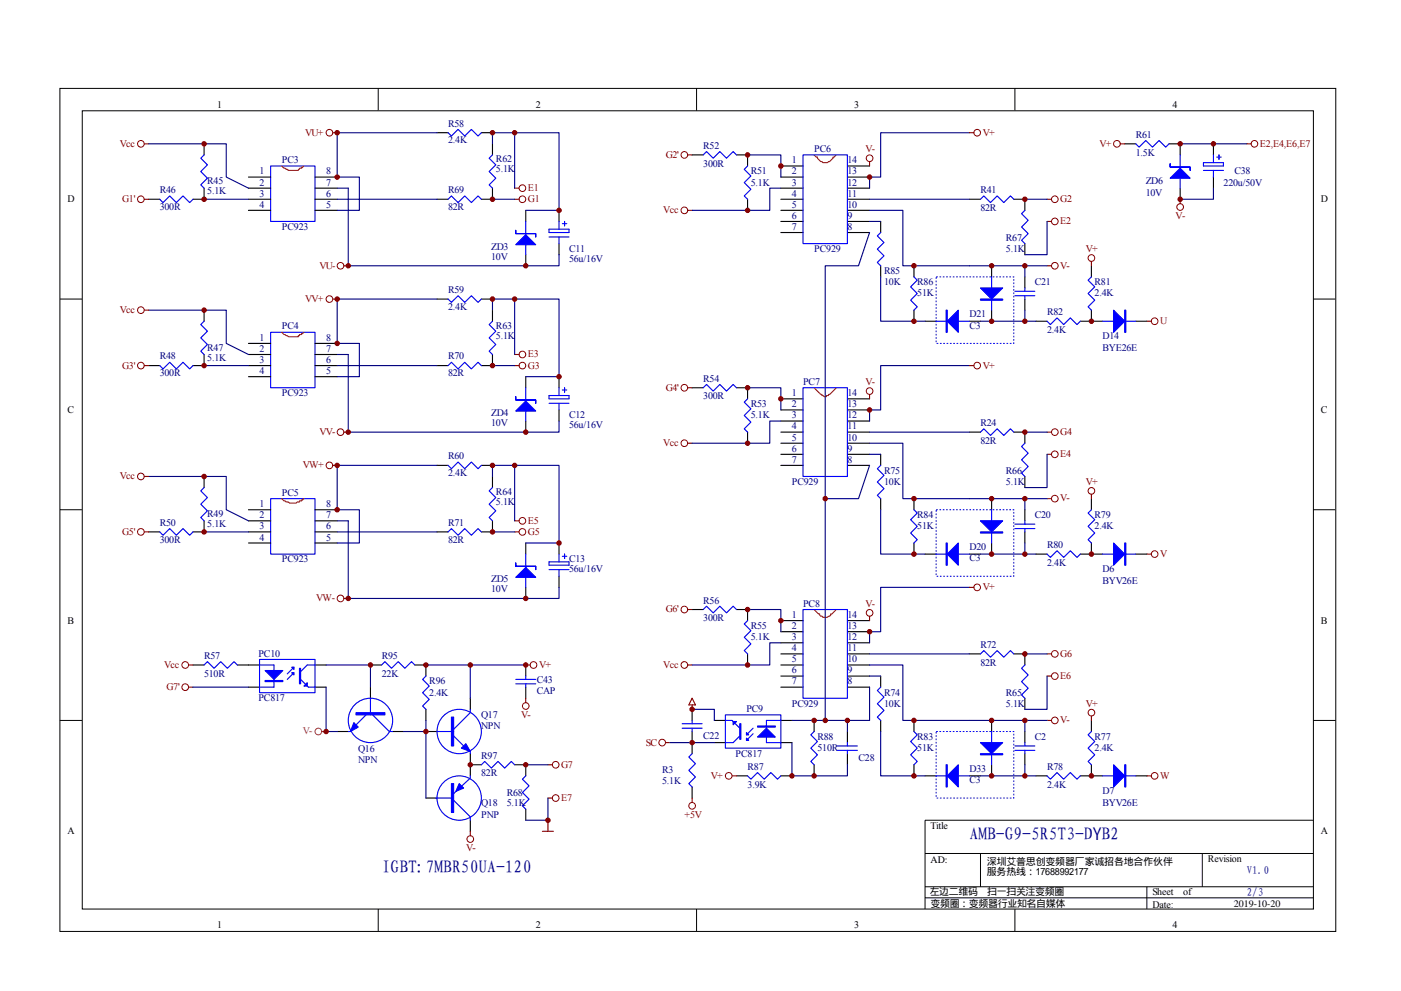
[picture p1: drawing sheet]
<svg xmlns="http://www.w3.org/2000/svg" width="297mm" height="210mm" viewBox="0 0 297 210" stroke-linecap="round" stroke-linejoin="round" font-family="sans-serif">
<g fill="none" stroke="#000" stroke-width=".21">
<path d="M12.7 18.7h270.5v178.6h-270.5zM80.2 18.7v4.7M147.7 18.7v4.7M215.2 18.7v4.7M17.4 23.5h261.1v169h-261.1zM12.7 63.3h4.7M278.4 63.3h4.7M12.7 108h4.7M278.4 108h4.7M12.7 152.6h4.7M278.4 152.6h4.7M278.4 173.7h-82.3v18.8"/>
<path d="M80.2 192.5v4.7M147.7 192.5v4.7M196.1 180.8h82.3M196.1 187.8h82.3M196.1 190.2h82.3M207.9 180.8v7M215.2 192.5v4.7M243.2 187.8v4.7M254.9 180.8v7"/>
</g>
<g fill="none" stroke="#00f" stroke-width=".23">
<path d="M43.3 32.8l-.7 .7 1.4 1.4-1.4 1.4 1.4 1.4-1.4 1.5 .7 .7M57.4 35.2h9.4v11.7h-9.4zM95 28.1l.7 .7 1.4-1.4 1.4 1.4 1.4-1.4 1.5 1.4 .7-.7M104.4 32.8l-.7 .7 1.4 1.4-1.4 1.4 1.4 1.4-1.4 1.5 .7 .7M149.1 32.8l.7-.7 1.4 1.4 1.4-1.4 1.4 1.4 1.4-1.4 .8 .7M158.5 35.2l-.7 .7 1.4 1.4-1.4 1.4 1.4 1.4-1.4 1.4 .7 .7M170.3 32.8h9.4v18.8h-9.4zM240.8 30.5l.7 .7 1.4-1.4 1.4 1.4 1.4-1.4 1.5 1.4 .7-.7M250.2 32.8v7.1M255.2 34.5h4.2v.7h-4.2zM255.2 36.1h4.2M257.3 32.8v1.7"/>
<path d="M257.3 36.1v1.4M258 33.3h.9M258.4 32.8v.9M33.9 42.2l.7 .7 1.4-1.4 1.4 1.4 1.4-1.4 1.4 1.4 .7-.7M95 42.2l.7-.7 1.4 1.4 1.4-1.4 1.4 1.4 1.5-1.4 .7 .7M111.5 46.9v7M116.4 48.5h4.2v.8h-4.2zM116.4 50.2h4.2M118.5 46.9v1.6M118.5 50.2v1.4M119.2 47.4h1M119.7 46.9v.9"/>
<path d="M186.7 49.3l-.7 .7 1.4 1.4-1.4 1.4 1.4 1.4-1.4 1.4 .7 .7M193.8 58.6l.7 .7-1.4 1.5 1.4 1.4-1.4 1.4 1.4 1.4-.7 .7M207.9 42.2l.7-.7 1.4 1.4 1.4-1.4 1.4 1.4 1.4-1.4 .7 .7M210.2 58.6v7.1M217.3 44.6l-.7 .7 1.4 1.4-1.4 1.4 1.4 1.4-1.4 1.4 .7 .7M231.4 58.6l-.7 .7 1.4 1.5-1.4 1.4 1.4 1.4-1.4 1.4 .7 .7M33.9 77.4l.7 .7 1.4-1.4 1.4 1.4 1.4-1.4 1.4 1.4 .7-.7M43.3 68l-.7 .7 1.4 1.5-1.4 1.4 1.4 1.4-1.4 1.4 .7 .7M57.4 70.4h9.4v11.7h-9.4zM95 77.4l.7-.7 1.4 1.4 1.4-1.4 1.4 1.4 1.5-1.4 .7 .7M95 63.3l.7 .7 1.4-1.4 1.4 1.4 1.4-1.4 1.5 1.4 .7-.7M104.4 68l-.7 .7 1.4 1.5-1.4 1.4 1.4 1.4-1.4 1.4 .7 .7"/>
<path d="M198.5 68h7M215.2 62.6h4.2M215.2 61.7h4.2M217.3 61v.7M217.3 62.6v.7M222 68l.7 .7 1.4-1.4 1.4 1.4 1.4-1.4 1.4 1.4 .7-.7M233.8 68h7M95 98.6l.7 .7 1.4-1.4 1.4 1.4 1.4-1.4 1.5 1.4 .7-.7M111.5 82.1v7.1M116.4 83.8h4.2v.7h-4.2zM116.4 85.4h4.2M118.5 82.1v1.7"/>
<path d="M118.5 85.4v1.4M119.2 82.6h1M119.7 82.1v1M149.1 82.1l.7-.7 1.4 1.4 1.4-1.4 1.4 1.4 1.4-1.4 .8 .7M158.5 84.5l-.7 .7 1.4 1.4-1.4 1.4 1.4 1.4-1.4 1.4 .7 .7M170.3 82.1h9.4v18.8h-9.4zM186.7 98.6l-.7 .7 1.4 1.4-1.4 1.4 1.4 1.4-1.4 1.4 .7 .7M207.9 91.5l.7-.7 1.4 1.4 1.4-1.4 1.4 1.4 1.4-1.4 .7 .7M217.3 93.9l-.7 .7 1.4 1.4-1.4 1.4 1.4 1.4-1.4 1.4 .7 .7M33.9 112.7l.7 .7 1.4-1.4 1.4 1.4 1.4-1.4 1.4 1.4 .7-.7M43.3 103.3l-.7 .7 1.4 1.4-1.4 1.4 1.4 1.4-1.4 1.4 .7 .7M57.4 105.6h9.4v11.8h-9.4z"/>
<path d="M95 112.7l.7-.7 1.4 1.4 1.4-1.4 1.4 1.4 1.5-1.4 .7 .7M104.4 103.3l-.7 .7 1.4 1.4-1.4 1.4 1.4 1.4-1.4 1.4 .7 .7M111.5 117.4v7M116.4 119h4.2v.7h-4.2zM118.5 117.4v1.6M119.2 117.8h1M119.7 117.4v.9M193.8 108l.7 .7-1.4 1.4 1.4 1.4-1.4 1.4 1.4 1.4-.7 .7M198.5 117.4h7M210.2 108v7M215.2 112h4.2M215.2 111h4.2"/>
<path d="M217.3 110.3v.7M217.3 112v.7M222 117.4l.7 .7 1.4-1.4 1.4 1.4 1.4-1.4 1.4 1.4 .7-.7M231.4 108l-.7 .7 1.4 1.4-1.4 1.4 1.4 1.4-1.4 1.4 .7 .7M233.8 117.4h7M55 139.7h11.8v7h-11.8zM116.4 120.7h4.2M118.5 120.7v1.4M149.1 129.1l.7-.7 1.4 1.4 1.4-1.4 1.4 1.4 1.4-1.4 .8 .7M158.5 131.5l-.7 .7 1.4 1.4-1.4 1.4 1.4 1.4-1.4 1.4 .7 .7M170.3 129.1h9.4v18.8h-9.4zM207.9 138.5l.7-.7 1.4 1.4 1.4-1.4 1.4 1.4 1.4-1.4 .7 .7"/>
<path d="M43.3 140.9l.7-.8 1.4 1.5 1.4-1.5 1.4 1.5 1.4-1.5 .7 .8M55 140.9h3.1v4.6h-3.1M62.3 142.5l-1.4 1.4M62.3 141.3l-1.4 1.4M63.7 143.9l1.7 1.6h1.4M66.8 140.9h-1.7l-1.4 1.4M73.8 154.9h.5M77.6 151.4l-2.1 2.1M78.5 147.9v3.5M79 151.4l3.5 3.5h.7M80.9 140.9l.7-.8 1.4 1.5 1.4-1.5 1.4 1.5 1.4-1.5 .8 .8M90.3 143.2l-.7 .7 1.4 1.4-1.4 1.4 1.4 1.4-1.4 1.4 .7 .7"/>
<path d="M92.7 154.9h3.5M96.2 155.9l2.1 2.1M99.7 150.2v.7l-3.5 3.6M99.7 159.2v.4M109.4 143.9h4.2M109.4 144.8h4.2M111.5 143.2v.7M111.5 144.8v.7M144.6 154.2h4.3M144.6 153.3h4.3M146.7 159.6l-.7 .7 1.4 1.5-1.4 1.4 1.4 1.4-1.4 1.4 .7 .7M146.7 152.6v.7"/>
<path d="M146.7 154.2v.7M153.8 152.6h1.4l1.7 1.6M153.8 151.4h11.8v7.1h-11.8zM156.9 155.9l-1.5 1.4h-1.6M159.7 154.2l-1.4 1.4M159.7 155.4l-1.4 1.4M165.6 152.6h-3.1v4.7h3.1M172.6 154.9l-.7 .7 1.4 1.5-1.4 1.4 1.4 1.4-1.4 1.4 .7 .7M177.6 158.9h4.2M177.6 158h4.2M179.7 157.3v.7M179.7 158.9v.7"/>
<path d="M186.7 145.5l-.7 .8 1.4 1.4-1.4 1.4 1.4 1.4-1.4 1.4 .7 .7M193.8 154.9l.7 .7-1.4 1.5 1.4 1.4-1.4 1.4 1.4 1.4-.7 .7M210.2 154.9v7.1M215.2 158.9h4.2M215.2 158h4.2M217.3 140.9l-.7 .7 1.4 1.4-1.4 1.4 1.4 1.4-1.4 1.4 .7 .7M217.3 157.3v.7M217.3 158.9v.7M231.4 154.9l-.7 .7 1.4 1.5-1.4 1.4 1.4 1.4-1.4 1.4 .7 .7M92.4 169h3.3M96.2 169.5l3.5 3.5v.7M99.7 164.3v.5l-3.5 3.3"/>
<path d="M102.1 162l.7-.7 1.4 1.4 1.4-1.4 1.4 1.4 1.4-1.4 .7 .7M111.5 164.3l-.7 .7 1.4 1.5-1.4 1.4 1.4 1.4-1.4 1.4 .7 .7M158.5 164.3l.7 .7 1.4-1.4 1.4 1.4 1.4-1.4 1.5 1.4 .7-.7M198.5 164.3h7M222 164.3l.7 .7 1.4-1.4 1.4 1.4 1.4-1.4 1.4 1.4 .7-.7M233.8 164.3h7"/>
<circle cx="78.5" cy="152.6" r="4.7"/>
<circle cx="97.4" cy="154.9" r="4.7"/>
<circle cx="97.4" cy="169" r="4.7"/>
</g>
<g fill="none" stroke="#000" stroke-width=".23">
<path d="M43.3 39.9v2.3h-2.4M43.3 30.5v2.3M52.7 37.5h4.7M52.7 39.9h4.7M66.8 37.5h4.7M66.8 39.9h4.7M92.7 28.1h2.3M102.1 28.1h2.3M104.4 39.9v2.3h-2.3M104.4 30.5v2.3M146.7 32.8h2.4M156.2 32.8h2.3v2.4"/>
<path d="M165.6 37.5h4.7M165.6 39.9h4.7M165.6 35.2h4.7M179.7 37.5h4.7M179.7 39.9h4.7M179.7 35.2h4.7M238.5 30.5h2.3M247.9 30.5h2.3v2.3M250.2 39.9v2.3M257.3 30.5v2.3M257.3 37.5v2.4M31.5 42.2h2.4"/>
<path d="M52.7 42.2h4.7M52.7 44.6h4.7M66.8 42.2h4.7M66.8 44.6h4.7M92.7 42.2h2.3M111.5 44.6v2.3M111.5 53.9v2.4M118.5 44.6v2.3M118.5 51.6v2.3M158.5 42.2v2.4M165.6 42.2h4.7M165.6 44.6h4.7"/>
<path d="M165.6 46.9h4.7M165.6 49.3h4.7M179.7 42.2h4.7M179.7 44.6h4.7M179.7 46.9h4.7M179.7 49.3h4.7M186.7 46.9v2.4M186.7 56.3v2.3M193.8 56.3v2.3M205.5 42.2h2.4M210.2 56.3v2.3M214.9 42.2h2.4v2.4"/>
<path d="M217.3 51.6v2.3M217.3 58.6v2.4M231.4 56.3v2.3M31.5 77.4h2.4M43.3 65.7v2.3M43.3 75.1v2.3h-2.4M52.7 72.7h4.7M52.7 75.1h4.7M52.7 77.4h4.7M52.7 79.8h4.7M66.8 72.7h4.7M66.8 75.1h4.7"/>
<path d="M66.8 77.4h4.7M66.8 79.8h4.7M92.7 77.4h2.3M92.7 63.3h2.3M102.1 63.3h2.3M104.4 65.7v2.3M104.4 75.1v2.3h-2.3M111.5 79.8v2.3M118.5 79.8v2.3M193.8 65.7v2.3M196.1 68h2.4M205.5 68h2.4"/>
<path d="M210.2 65.7v2.3M217.3 63.3v2.4M219.6 68h2.4M229 68h4.8M231.4 65.7v2.3M240.8 68h2.4M92.7 98.6h2.3M102.1 98.6h2.3M111.5 89.2v2.3M118.5 86.8v2.4M146.7 82.1h2.4M156.2 82.1h2.3v2.4"/>
<path d="M158.5 91.5v2.4M165.6 84.5h4.7M165.6 86.8h4.7M165.6 89.2h4.7M165.6 91.5h4.7M165.6 93.9h4.7M165.6 96.2h4.7M165.6 98.6h4.7M179.7 84.5h4.7M179.7 86.8h4.7M179.7 89.2h4.7M179.7 91.5h4.7"/>
<path d="M179.7 93.9h4.7M179.7 96.2h4.7M179.7 98.6h4.7M186.7 96.2v2.4M205.5 91.5h2.4M214.9 91.5h2.4v2.4M31.5 112.7h2.4M43.3 100.9v2.4M43.3 110.3v2.4h-2.4M52.7 108h4.7M52.7 110.3h4.7M52.7 112.7h4.7"/>
<path d="M52.7 115h4.7M66.8 108h4.7M66.8 110.3h4.7M66.8 112.7h4.7M66.8 115h4.7M92.7 112.7h2.3M104.4 100.9v2.4M104.4 110.3v2.4h-2.3M111.5 115v2.4M118.5 115v2.4M186.7 105.6v2.4M193.8 105.6v2.4"/>
<path d="M193.8 115v2.4M196.1 117.4h2.4M205.5 117.4h2.4M210.2 105.6v2.4M210.2 115v2.4M217.3 100.9v2.4M217.3 108v2.3M217.3 112.7v2.3M219.6 117.4h2.4M229 117.4h4.8M231.4 105.6v2.4M231.4 115v2.4"/>
<path d="M240.8 117.4h2.4M111.5 124.4v2.4M118.5 122.1v2.3M146.7 129.1h2.4M156.2 129.1h2.3v2.4M158.5 138.5v2.4M165.6 131.5h4.7M165.6 133.8h4.7M165.6 136.2h4.7M165.6 138.5h4.7M179.7 131.5h4.7M179.7 133.8h4.7"/>
<path d="M179.7 136.2h4.7M179.7 138.5h4.7M205.5 138.5h2.4M214.9 138.5h2.4v2.4M40.9 140.9h2.4M50.3 140.9h4.7M52.7 145.5h2.3M66.8 140.9h2.3M66.8 145.5h2.3M71.5 154.9h2.3M78.5 140.9h2.4M78.5 145.5v2.4"/>
<path d="M83.2 154.9h2.4M88 140.9h2.3v2.3M90.3 154.9h2.4M90.3 150.2v2.4M99.7 147.9v2.3M99.7 159.6v4.7M111.5 140.9v2.3M111.5 145.5v2.4M146.7 150.2v2.4M146.7 154.9v4.7M151.4 157.3h2.4M151.4 152.6h2.4"/>
<path d="M165.6 140.9h4.7M165.6 143.2h4.7M165.6 145.5h4.7M165.6 157.3h2.3M165.6 152.6h2.3M172.6 152.6v2.3M179.7 140.9h4.7M179.7 143.2h4.7M179.7 145.5h4.7M179.7 154.9v2.4M179.7 159.6v2.4M186.7 143.2v2.3"/>
<path d="M186.7 152.6v2.3M193.8 152.6v2.3M210.2 152.6v2.3M217.3 147.9v2.3M217.3 154.9v2.4M217.3 159.6v2.4M231.4 152.6v2.3M90.3 169h2.4M99.7 173.7v2.4M99.7 162h2.4M109.1 162h2.4v2.3M111.5 171.4v2.3"/>
<path d="M146.7 166.7v2.3M156.2 164.3h2.3M165.6 164.3h2.3M172.6 162v2.3M193.8 162v2.3M196.1 164.3h2.4M205.5 164.3h2.4M210.2 162v2.3M219.6 164.3h2.4M229 164.3h4.8M231.4 162v2.3M240.8 164.3h2.4"/>
</g>
<path d="M59.7 35.2a2.67 2.67 0 0 0 2.1 .9h1.5l.2-.5h.5v-.2l.4-.2M172.6 32.8l.5 .5h.2a1.74 1.74 0 0 0 1.7 1.2 1.74 1.74 0 0 0 1.6-1.2h.2l.5-.5M59.7 70.4a2.71 2.71 0 0 0 2.1 .9h1.5l.2-.4h.5v-.3l.4-.2M172.6 82.1l1.4 1.4h.3v.3h.2l.2 .2h.5v-.2h.5v-.3h.2l1.4-1.4M59.7 105.6l.5 .5 .5 .2h.4l.3 .3h1.4l.2-.3h.5v-.2h.5v-.2l.4-.3M172.6 129.1l1 .9h.2a1.17 1.17 0 0 0 1.9 .5h.2l.2-.5h.3l.9-.9" fill="none" stroke="#f00" stroke-width=".23"/>
<g fill="#00f" stroke="#00f" stroke-width=".23">
<path d="M109.4 51.8l2.1-2.1 2.1 2.1z"/>
<path d="M236.1 65.7l2.4 2.3-2.4 2.4z"/>
<path d="M200.8 68l2.4-2.3v4.7z"/>
<path d="M207.9 61h4.7l-2.4 2.3z"/>
<path d="M236.1 115l2.4 2.4-2.4 2.3z"/>
<path d="M200.8 117.4l2.4-2.4v4.7z"/>
<path d="M207.9 110.3h4.7l-2.4 2.4z"/>
<path d="M236.1 162l2.4 2.3-2.4 2.4z"/>
<path d="M200.8 164.3l2.4-2.3v4.7z"/>
<path d="M207.9 157.3h4.7l-2.4 2.3z"/>
<path d="M162.5 154.2l1.9 1.9h-3.8z"/>
<path d="M158.3 156.4l.4 .4h-.4z"/>
<path d="M158.3 155.2l.4 .4h-.4z"/>
<path d="M155.4 152.8h.8l-.8 .7z"/>
<path d="M109.4 122.3l2.1-2.1 2.1 2.1z"/>
<path d="M111.5 85l2.1 2.1h-4.2z"/>
<path d="M248.1 37.7l2.1-2.1 2.1 2.1z"/>
<path d="M56.2 142h3.8l-1.9 1.9z"/>
<path d="M61.8 141.3h.5v.5z"/>
<path d="M61.8 142.5h.5v.5z"/>
<path d="M65.1 144.6v.7h-.7z"/>
<path d="M75 153.1l1 .9-1.7 .9z"/>
<path d="M97.8 158.5l1-1 .9 1.7z"/>
<path d="M97.4 166l.9 .9-1.6 .7z"/>
<path d="M109.4 48.8v.7h4.2v.7v-.7h-4.2z" fill-rule="evenodd"/>
<path d="M238.5 65.7h.2v4.7h-.2z" fill-rule="evenodd"/>
<path d="M200.6 65.7h.2v4.7h-.2z" fill-rule="evenodd"/>
<path d="M207.9 63.3h4.7v.3h-4.7z" fill-rule="evenodd"/>
<path d="M238.5 115h.2v4.7h-.2z" fill-rule="evenodd"/>
<path d="M200.6 115h.2v4.7h-.2z" fill-rule="evenodd"/>
<path d="M207.9 112.7h4.7v.2h-4.7z" fill-rule="evenodd"/>
<path d="M238.5 162h.2v4.7h-.2z" fill-rule="evenodd"/>
<path d="M200.6 162h.2v4.7h-.2z" fill-rule="evenodd"/>
<path d="M207.9 159.6h4.7v.3h-4.7z" fill-rule="evenodd"/>
<path d="M160.6 153.8h3.8v.2h-3.8z" fill-rule="evenodd"/>
<path d="M156.9 153.3h.2v3.3h-.2z" fill-rule="evenodd"/>
<path d="M109.4 119.2v.7h4.2v.8v-.8h-4.2z" fill-rule="evenodd"/>
<path d="M109.4 84v.7h4.2v.7v-.7h-4.2z" fill-rule="evenodd"/>
<path d="M248.1 34.7v.7h4.2v.7v-.7h-4.2z" fill-rule="evenodd"/>
<path d="M56.2 144.1h3.8v.3h-3.8z" fill-rule="evenodd"/>
<path d="M63.5 141.6h.2v3.2h-.2z" fill-rule="evenodd"/>
<path d="M75.5 150.9h6.1v.5h-6.1z" fill-rule="evenodd"/>
<path d="M95.7 151.9h.5v6.1h-.5z" fill-rule="evenodd"/>
<path d="M95.7 166h.5v6.1h-.5z" fill-rule="evenodd"/>
</g>
<g fill="none" stroke="#800000" stroke-width=".21">
<circle cx="29.9" cy="30.5" r=".7"/>
<circle cx="69.8" cy="28.1" r=".7"/>
<circle cx="110.8" cy="39.9" r=".71"/>
<circle cx="145.1" cy="32.8" r=".71"/>
<circle cx="184.4" cy="33.5" r=".71"/>
<circle cx="207.2" cy="28.1" r=".7"/>
<circle cx="236.8" cy="30.5" r=".71"/>
<circle cx="266" cy="30.5" r=".7"/>
<circle cx="29.9" cy="42.2" r=".7"/>
<circle cx="72.2" cy="56.3" r=".71"/>
<circle cx="110.8" cy="42.2" r=".71"/>
<circle cx="145.1" cy="44.6" r=".7"/>
<circle cx="223.6" cy="46.9" r=".7"/>
<circle cx="223.6" cy="56.3" r=".7"/>
<circle cx="223.6" cy="42.2" r=".7"/>
<circle cx="231.4" cy="54.7" r=".71"/>
<circle cx="250.2" cy="43.9" r=".71"/>
<circle cx="29.9" cy="65.7" r=".71"/>
<circle cx="29.9" cy="77.4" r=".7"/>
<circle cx="69.8" cy="63.3" r=".7"/>
<circle cx="110.8" cy="75.1" r=".71"/>
<circle cx="110.8" cy="77.4" r=".71"/>
<circle cx="207.2" cy="77.4" r=".7"/>
<circle cx="244.8" cy="68" r=".71"/>
<circle cx="69.8" cy="98.6" r=".71"/>
<circle cx="72.2" cy="91.5" r=".71"/>
<circle cx="145.1" cy="82.1" r=".71"/>
<circle cx="145.1" cy="93.9" r=".7"/>
<circle cx="184.4" cy="82.8" r=".71"/>
<circle cx="223.6" cy="96.2" r=".71"/>
<circle cx="223.6" cy="91.5" r=".7"/>
<circle cx="29.9" cy="112.7" r=".71"/>
<circle cx="29.9" cy="100.9" r=".7"/>
<circle cx="110.8" cy="110.3" r=".71"/>
<circle cx="110.8" cy="112.7" r=".71"/>
<circle cx="223.6" cy="105.6" r=".7"/>
<circle cx="231.4" cy="104" r=".71"/>
<circle cx="244.8" cy="117.4" r=".71"/>
<circle cx="72.2" cy="126.8" r=".71"/>
<circle cx="145.1" cy="129.1" r=".71"/>
<circle cx="184.4" cy="129.8" r=".71"/>
<circle cx="207.2" cy="124.4" r=".7"/>
<circle cx="223.6" cy="138.5" r=".7"/>
<circle cx="39.3" cy="145.5" r=".71"/>
<circle cx="39.3" cy="140.8" r=".71"/>
<circle cx="111.5" cy="149.5" r=".7"/>
<circle cx="113.1" cy="140.8" r=".71"/>
<circle cx="140.4" cy="157.3" r=".71"/>
<circle cx="145.1" cy="140.8" r=".71"/>
<circle cx="223.6" cy="143.2" r=".71"/>
<circle cx="223.6" cy="152.6" r=".7"/>
<circle cx="231.4" cy="150.9" r=".71"/>
<circle cx="99.7" cy="177.7" r=".7"/>
<circle cx="117.8" cy="162" r=".71"/>
<circle cx="117.8" cy="169" r=".71"/>
<circle cx="146.7" cy="170.7" r=".71"/>
<circle cx="154.5" cy="164.3" r=".71"/>
<circle cx="244.8" cy="164.3" r=".71"/>
</g>
<g fill="none" stroke="#800000" stroke-width=".23">
<path d="M30.6 30.5h.9M70.5 28.1h1M109.1 39.9h1M145.8 32.8h.9M184.4 34.2v1M205.5 28.1h1M237.5 30.5h1M264.3 30.5h1M30.6 42.2h.9M72.9 56.3h.9M109.1 42.2h1M145.8 44.6h.9"/>
<path d="M222 42.2h.9M222 46.9h.9M222 56.3h.9M231.4 55.4v.9M250.2 42.2v.9M30.6 77.4h.9M30.6 65.7h.9M70.5 63.3h1M109.1 77.4h1M109.1 75.1h1M205.5 77.4h1M243.2 68h.9"/>
<path d="M70.5 98.6h1M72.9 91.5h.9M145.8 93.9h.9M145.8 82.1h.9M184.4 83.5v1M222 91.5h.9M222 96.2h.9M30.6 112.7h.9M30.6 100.9h.9M109.1 112.7h1M109.1 110.3h1M222 105.6h.9"/>
<path d="M231.4 104.7v.9M243.2 117.4h.9M72.9 126.8h.9M145.8 129.1h.9M184.4 130.5v1M205.5 124.4h1M222 138.5h.9M40 140.9h.9M40 145.5h.9M111.5 140.9h.9M111.5 147.9v.9M141.1 157.3h.9"/>
<path d="M145.8 140.9h.9M146.7 149.3v.9M146.7 147.9l.7 1.4h-1.4zM222 143.2h.9M222 152.6h.9M231.4 151.7v.9M99.7 176.1v.9M115 176.1h2.3M116.2 162h.9M116.2 169h.9M116.2 173.7v2.4M146.7 169v1"/>
<path d="M155.2 164.3h1M243.2 164.3h.9"/>
</g>
<g fill="none" stroke="#000080" stroke-width=".23">
<path d="M31.5 30.5h16.5v7l4.7 2.4M71.5 39.9h2.3v16.4h44.7v-2.4M92.7 28.1h-21.2v9.4h4.7v7.1h-4.7M104.4 30.5v-2.4h14.1v16.5h-7M109.1 28.1v11.8M158.5 32.8h7.1v4.7M165.6 39.9h-2.4v4.7h-16.5M205.5 28.1h-18.8v9.4h-2.3v2.4M250.2 30.5h14.1M257.3 39.9v2.3h-7.1M43.3 42.2h9.4M71.5 42.2h21.2"/>
<path d="M104.4 42.2h4.7M184.4 49.3l-2.4 7h-7v96.3M184.4 44.6h7v11.7h30.6M184.4 42.2h21.1M184.4 46.9h2.3M186.7 58.6v9.4h9.4M217.3 42.2h4.7M217.3 56.3v2.3M222 46.9v7h-4.7M31.5 65.7h16.5v7l4.7 2.4M43.3 77.4h9.4M71.5 75.1h2.3v16.4h44.7v-2.3"/>
<path d="M71.5 77.4h21.2M92.7 63.3h-21.2v9.4h4.7v7.1h-4.7M104.4 65.7v-2.4h14.1v16.5h-7M104.4 77.4h4.7M109.1 63.3v11.8M205.5 77.4h-18.8v9.4h-2.3v2.4M207.9 68h11.7M217.3 65.7v2.3M92.7 98.6h-21.2v9.4h4.7v7h-4.7M109.1 98.6v11.7M158.5 82.1h7.1v4.7M165.6 89.2h-2.4v4.7h-16.5"/>
<path d="M184.4 98.6l-2.4 7h-7M184.4 93.9h7v11.7h30.6M184.4 91.5h21.1M184.4 96.2h2.3M217.3 91.5h4.7M222 96.2v7.1h-4.7M31.5 100.9h16.5v7.1l4.7 2.3M43.3 112.7h9.4M71.5 110.3h2.3v16.5h44.7v-2.4M71.5 112.7h21.2M104.4 100.9v-2.3h14.1v16.4h-7M104.4 112.7h4.7"/>
<path d="M186.7 108v9.4h9.4M207.9 117.4h11.7M217.3 105.6v2.4M217.3 115v2.4M158.5 129.1h7.1v4.7M165.6 136.2h-2.4v4.7h-16.5M184.4 138.5h21.1M205.5 124.4h-18.8v9.4h-2.3v2.4M217.3 138.5h4.7M40.9 145.5h11.8M69.1 140.9h9.4v4.6M69.1 145.5v9.4h2.4"/>
<path d="M85.6 154.9h4.7M90.3 140.9h9.4v7M90.3 152.6v16.4M99.7 140.9h11.8M142 157.3h9.4M146.7 150.2h4.7v2.4M167.9 157.3v7h11.8v-2.3M179.7 152.6v2.3M184.4 145.5v7.1h-16.5M184.4 140.9h7v11.7h30.6M184.4 143.2h2.3M186.7 154.9v9.4h9.4"/>
<path d="M217.3 152.6v2.3M222 143.2v7h-4.7M111.5 162h4.7M116.2 169v4.7h-4.7M207.9 164.3h11.7M217.3 162v2.3"/>
</g>
<path d="M198.5 58.6h16.4v14.1h-16.4zM198.5 108h16.4v14.1h-16.4zM198.5 154.9h16.4v14.1h-16.4z" fill="none" stroke="#00f" stroke-width=".21" stroke-dasharray=".4 .4 .4 .4 .4 .4 .4 .4" stroke-linecap="butt"/>
<g fill="#800000" stroke="#800000" stroke-width=".21">
<circle cx="43.3" cy="42.2" r=".47"/>
<circle cx="43.3" cy="30.5" r=".47"/>
<circle cx="104.4" cy="42.2" r=".47"/>
<circle cx="104.4" cy="28.1" r=".47"/>
<circle cx="118.5" cy="44.6" r=".47"/>
<circle cx="71.5" cy="28.1" r=".47"/>
<circle cx="109.1" cy="28.1" r=".47"/>
<circle cx="118.5" cy="79.8" r=".47"/>
<circle cx="43.3" cy="112.7" r=".47"/>
<circle cx="43.3" cy="100.9" r=".47"/>
<circle cx="104.4" cy="112.7" r=".47"/>
<circle cx="104.4" cy="98.6" r=".47"/>
<circle cx="118.5" cy="115" r=".47"/>
<circle cx="71.5" cy="98.6" r=".47"/>
<circle cx="109.1" cy="98.6" r=".47"/>
<circle cx="43.3" cy="77.4" r=".47"/>
<circle cx="43.3" cy="65.7" r=".47"/>
<circle cx="104.4" cy="77.4" r=".47"/>
<circle cx="104.4" cy="63.3" r=".47"/>
<circle cx="71.5" cy="63.3" r=".47"/>
<circle cx="109.1" cy="63.3" r=".47"/>
<circle cx="165.6" cy="35.2" r=".47"/>
<circle cx="184.4" cy="37.5" r=".47"/>
<circle cx="158.5" cy="32.8" r=".47"/>
<circle cx="158.5" cy="44.6" r=".47"/>
<circle cx="217.3" cy="42.2" r=".47"/>
<circle cx="193.8" cy="56.3" r=".47"/>
<circle cx="193.8" cy="68" r=".47"/>
<circle cx="210.2" cy="68" r=".47"/>
<circle cx="231.4" cy="68" r=".47"/>
<circle cx="210.2" cy="56.3" r=".47"/>
<circle cx="217.3" cy="68" r=".47"/>
<circle cx="165.6" cy="84.5" r=".47"/>
<circle cx="184.4" cy="86.8" r=".47"/>
<circle cx="158.5" cy="82.1" r=".47"/>
<circle cx="158.5" cy="93.9" r=".47"/>
<circle cx="217.3" cy="91.5" r=".47"/>
<circle cx="193.8" cy="105.6" r=".47"/>
<circle cx="193.8" cy="117.4" r=".47"/>
<circle cx="210.2" cy="117.4" r=".47"/>
<circle cx="231.4" cy="117.4" r=".47"/>
<circle cx="210.2" cy="105.6" r=".47"/>
<circle cx="217.3" cy="117.4" r=".47"/>
<circle cx="165.6" cy="131.5" r=".47"/>
<circle cx="184.4" cy="133.8" r=".47"/>
<circle cx="158.5" cy="129.1" r=".47"/>
<circle cx="158.5" cy="140.8" r=".47"/>
<circle cx="217.3" cy="138.5" r=".47"/>
<circle cx="172.6" cy="152.6" r=".47"/>
<circle cx="172.6" cy="164.3" r=".47"/>
<circle cx="193.8" cy="152.6" r=".47"/>
<circle cx="193.8" cy="164.3" r=".47"/>
<circle cx="210.2" cy="164.3" r=".47"/>
<circle cx="231.4" cy="164.3" r=".47"/>
<circle cx="210.2" cy="152.6" r=".47"/>
<circle cx="217.3" cy="164.3" r=".47"/>
<circle cx="146.7" cy="157.3" r=".47"/>
<circle cx="167.9" cy="164.3" r=".47"/>
<circle cx="179.7" cy="152.6" r=".47"/>
<circle cx="146.7" cy="150.2" r=".47"/>
<circle cx="175" cy="152.6" r=".47"/>
<circle cx="175" cy="105.6" r=".47"/>
<circle cx="217.3" cy="56.3" r=".47"/>
<circle cx="217.3" cy="152.6" r=".47"/>
<circle cx="217.3" cy="105.6" r=".47"/>
<circle cx="250.2" cy="30.5" r=".47"/>
<circle cx="250.2" cy="42.2" r=".47"/>
<circle cx="257.3" cy="30.5" r=".47"/>
<circle cx="73.8" cy="56.3" r=".47"/>
<circle cx="111.5" cy="56.3" r=".47"/>
<circle cx="71.5" cy="37.5" r=".47"/>
<circle cx="71.5" cy="72.7" r=".47"/>
<circle cx="111.5" cy="126.8" r=".47"/>
<circle cx="71.5" cy="108" r=".47"/>
<circle cx="73.8" cy="91.5" r=".47"/>
<circle cx="111.5" cy="91.5" r=".47"/>
<circle cx="73.8" cy="126.8" r=".47"/>
<circle cx="90.3" cy="154.9" r=".47"/>
<circle cx="99.7" cy="162" r=".47"/>
<circle cx="78.5" cy="140.8" r=".47"/>
<circle cx="90.3" cy="140.8" r=".47"/>
<circle cx="111.5" cy="162" r=".47"/>
<circle cx="111.5" cy="140.8" r=".47"/>
<circle cx="99.7" cy="140.8" r=".47"/>
<circle cx="116.2" cy="173.7" r=".47"/>
<circle cx="69.1" cy="154.9" r=".47"/>
</g>
<circle cx="67.5" cy="154.9" r=".71" fill="none" stroke="#a1006a" stroke-width=".21"/>
<path d="M68.2 154.9h.9" fill="none" stroke="#a1006a" stroke-width=".23"/>
<g font-size="3.8" fill="#000080">
<text x="205.6" y="177.9">AMB-G9-5R5T3-DYB2</text>
<text x="80.9" y="184.9">IGBT:7MBR50UA-120</text>
</g>
<g font-size="2.3" fill="#000080">
<text x="264.3" y="185.2">V1.0</text>
<text x="264.3" y="189.8">2/3</text>
</g>
<g font-size="2.1">
<text x="46.1" y="22.9">1</text>
<text x="113.6" y="22.9">2</text>
<text x="181.1" y="22.9">3</text>
<text x="248.6" y="22.9">4</text>
<text x="14.3" y="42.8">D</text>
<text x="280.1" y="42.8">D</text>
<text x="14.3" y="87.5">C</text>
<text x="280.1" y="87.5">C</text>
<text x="14.3" y="132.1">B</text>
<text x="280.1" y="132.1">B</text>
<text x="14.3" y="176.7">A</text>
<text x="197.3" y="175.5">Title</text>
<text x="280.1" y="176.7">A</text>
<text x="197.3" y="182.8">AD:</text>
<text x="209.2" y="183.2">深圳艾普思创变频器厂家诚招各地合作伙伴</text>
<text x="209.2" y="185.3">服务热线：17688992177</text>
<text x="256.1" y="182.6">Revision</text>
<text x="197.1" y="189.5">左边二维码</text>
<text x="209.3" y="189.5">扫一扫关注变频圈</text>
<text x="244.3" y="189.6">Sheet</text>
<text x="250.9" y="189.6">of</text>
<text x="46.1" y="196.6">1</text>
<text x="113.6" y="196.6">2</text>
<text x="181.1" y="196.6">3</text>
<text x="197.3" y="192.1">变频圈：变频器行业知名自媒体</text>
<text x="244.4" y="192.2">Date:</text>
<text x="248.6" y="196.6">4</text>
<text x="261.6" y="192.1">2019-10-20</text>
</g>
<g font-size="2.1" fill="#800000">
<text x="64.7" y="28.7">VU+</text>
<text x="208.4" y="28.7">V+</text>
<text x="25.4" y="31.1">Vcc</text>
<text x="141.1" y="33.5">G2'</text>
<text x="183.5" y="32.3">V-</text>
<text x="233.1" y="31.1">V+</text>
<text x="267.1" y="31.1">E2,E4,E6,E7</text>
<text x="111.9" y="40.5">E1</text>
<text x="25.9" y="42.8">G1'</text>
<text x="111.9" y="42.8">G1</text>
<text x="140.6" y="45.1">Vcc</text>
<text x="224.8" y="42.8">G2</text>
<text x="224.8" y="47.5">E2</text>
<text x="249.3" y="46.3">V-</text>
<text x="230.2" y="53.4">V+</text>
<text x="67.7" y="56.9">VU-</text>
<text x="224.8" y="56.9">V-</text>
<text x="64.7" y="63.9">VV+</text>
<text x="25.4" y="66.3">Vcc</text>
<text x="246" y="68.7">U</text>
<text x="111.9" y="75.7">E3</text>
<text x="25.9" y="78.1">G3'</text>
<text x="111.9" y="78.1">G3</text>
<text x="141.1" y="82.7">G4'</text>
<text x="183.5" y="81.5">V-</text>
<text x="208.4" y="78.1">V+</text>
<text x="67.7" y="92.1">VV-</text>
<text x="140.6" y="94.5">Vcc</text>
<text x="224.8" y="92.1">G4</text>
<text x="25.4" y="101.5">Vcc</text>
<text x="64.2" y="99.2">VW+</text>
<text x="224.8" y="96.9">E4</text>
<text x="224.8" y="106.2">V-</text>
<text x="230.2" y="102.7">V+</text>
<text x="25.9" y="113.3">G5'</text>
<text x="111.9" y="113.3">G5</text>
<text x="111.9" y="110.9">E5</text>
<text x="246" y="118">V</text>
<text x="208.4" y="125">V+</text>
<text x="67.1" y="127.4">VW-</text>
<text x="141.1" y="129.7">G6'</text>
<text x="183.5" y="128.5">V-</text>
<text x="34.8" y="141.5">Vcc</text>
<text x="114.3" y="141.5">V+</text>
<text x="140.6" y="141.5">Vcc</text>
<text x="224.8" y="139.1">G6</text>
<text x="224.8" y="143.8">E6</text>
<text x="35.3" y="146.1">G7'</text>
<text x="230.2" y="149.7">V+</text>
<text x="110.5" y="152">V-</text>
<text x="224.8" y="153.2">V-</text>
<text x="136.9" y="157.9">SC</text>
<text x="119" y="162.6">G7</text>
<text x="150.7" y="164.9">V+</text>
<text x="246" y="164.9">W</text>
<text x="119" y="169.6">E7</text>
<text x="145.1" y="173.2">+5V</text>
<text x="98.8" y="180.2">V-</text>
</g>
<g font-size="2.1" fill="#000080">
<text x="95" y="26.9">R58</text>
<text x="240.8" y="29.2">R61</text>
<text x="59.8" y="34.6">PC3</text>
<text x="95" y="30.3">2.4K</text>
<text x="105.2" y="34.4">R62</text>
<text x="149.1" y="31.5">R52</text>
<text x="149.1" y="35.3">300R</text>
<text x="167.9" y="34.6">1</text>
<text x="172.6" y="32.3">PC6</text>
<text x="179.7" y="34.6">14</text>
<text x="240.8" y="32.9">1.5K</text>
<text x="33.9" y="40.9">R46</text>
<text x="43.9" y="39">R45</text>
<text x="43.9" y="41.2">5.1K</text>
<text x="55" y="36.9">1</text>
<text x="55" y="39.3">2</text>
<text x="55" y="41.7">3</text>
<text x="69.2" y="41.7">6</text>
<text x="69.2" y="39.3">7</text>
<text x="69.2" y="36.9">8</text>
<text x="95" y="40.9">R69</text>
<text x="105.2" y="36.5">5.1K</text>
<text x="159.2" y="36.9">R51</text>
<text x="159.2" y="39.3">5.1K</text>
<text x="167.9" y="36.9">2</text>
<text x="167.9" y="39.3">3</text>
<text x="167.9" y="41.7">4</text>
<text x="179.7" y="41.7">11</text>
<text x="179.7" y="39.3">12</text>
<text x="179.7" y="36.9">13</text>
<text x="207.9" y="40.9">R41</text>
<text x="242.9" y="39">ZD6</text>
<text x="242.9" y="41.4">10V</text>
<text x="259.4" y="39.3">220u/50V</text>
<text x="261.7" y="36.9">C38</text>
<text x="33.9" y="44.5">300R</text>
<text x="55" y="44">4</text>
<text x="69.2" y="44">5</text>
<text x="95" y="44.5">82R</text>
<text x="167.9" y="44">5</text>
<text x="167.9" y="46.3">6</text>
<text x="179.7" y="46.3">9</text>
<text x="179.7" y="44">10</text>
<text x="207.9" y="44.7">82R</text>
<text x="59.8" y="48.7">PC923</text>
<text x="104.1" y="52.9">ZD3</text>
<text x="120.6" y="53.4">C11</text>
<text x="167.9" y="48.7">7</text>
<text x="172.6" y="53.4">PC929</text>
<text x="179.7" y="48.7">8</text>
<text x="213.3" y="51.1">R67</text>
<text x="213.3" y="53.4">5.1K</text>
<text x="104.1" y="55">10V</text>
<text x="120.6" y="55.5">56u/16V</text>
<text x="187.5" y="58.1">R85</text>
<text x="95" y="62.1">R59</text>
<text x="95" y="65.6">2.4K</text>
<text x="187.5" y="60.5">10K</text>
<text x="194.5" y="60.5">R86</text>
<text x="194.5" y="62.8">51K</text>
<text x="219.4" y="60.5">C21</text>
<text x="232.1" y="60.5">R81</text>
<text x="232.1" y="62.8">2.4K</text>
<text x="59.8" y="69.8">PC4</text>
<text x="105.2" y="69.6">R63</text>
<text x="105.2" y="71.7">5.1K</text>
<text x="205.6" y="67.2">D21</text>
<text x="205.6" y="69.6">C3</text>
<text x="222" y="66.7">R82</text>
<text x="222" y="70.5">2.4K</text>
<text x="233.8" y="71.9">D14</text>
<text x="33.9" y="76.1">R48</text>
<text x="43.9" y="74.3">R47</text>
<text x="43.9" y="76.4">5.1K</text>
<text x="55" y="72.2">1</text>
<text x="55" y="74.5">2</text>
<text x="55" y="76.9">3</text>
<text x="69.2" y="76.9">6</text>
<text x="69.2" y="74.5">7</text>
<text x="69.2" y="72.2">8</text>
<text x="95" y="76.1">R70</text>
<text x="233.8" y="74.3">BYE26E</text>
<text x="33.9" y="79.7">300R</text>
<text x="55" y="79.2">4</text>
<text x="59.8" y="83.9">PC923</text>
<text x="69.2" y="79.2">5</text>
<text x="95" y="79.7">82R</text>
<text x="149.1" y="80.9">R54</text>
<text x="167.9" y="83.9">1</text>
<text x="170.3" y="81.5">PC7</text>
<text x="179.7" y="83.9">14</text>
<text x="104.1" y="88.2">ZD4</text>
<text x="120.6" y="88.6">C12</text>
<text x="149.1" y="84.6">300R</text>
<text x="159.2" y="86.3">R53</text>
<text x="159.2" y="88.6">5.1K</text>
<text x="167.9" y="86.3">2</text>
<text x="167.9" y="88.6">3</text>
<text x="179.7" y="88.6">12</text>
<text x="179.7" y="86.3">13</text>
<text x="104.1" y="90.3">10V</text>
<text x="120.6" y="90.7">56u/16V</text>
<text x="167.9" y="90.9">4</text>
<text x="167.9" y="93.3">5</text>
<text x="167.9" y="95.7">6</text>
<text x="179.7" y="95.7">9</text>
<text x="179.7" y="93.3">10</text>
<text x="179.7" y="90.9">11</text>
<text x="207.9" y="90.3">R24</text>
<text x="207.9" y="94">82R</text>
<text x="95" y="97.3">R60</text>
<text x="95" y="100.9">2.4K</text>
<text x="167.9" y="98">7</text>
<text x="179.7" y="98">8</text>
<text x="187.5" y="100.3">R75</text>
<text x="213.3" y="100.3">R66</text>
<text x="55" y="107.4">1</text>
<text x="59.8" y="105.1">PC5</text>
<text x="69.2" y="107.4">8</text>
<text x="105.2" y="104.8">R64</text>
<text x="105.2" y="106.9">5.1K</text>
<text x="167.9" y="102.7">PC929</text>
<text x="187.5" y="102.7">10K</text>
<text x="213.3" y="102.7">5.1K</text>
<text x="33.9" y="111.4">R50</text>
<text x="43.9" y="109.5">R49</text>
<text x="43.9" y="111.6">5.1K</text>
<text x="55" y="109.7">2</text>
<text x="55" y="112.1">3</text>
<text x="69.2" y="112.1">6</text>
<text x="69.2" y="109.7">7</text>
<text x="95" y="111.4">R71</text>
<text x="194.5" y="109.7">R84</text>
<text x="194.5" y="112.1">51K</text>
<text x="219.4" y="109.7">C20</text>
<text x="232.1" y="109.7">R79</text>
<text x="232.1" y="112.1">2.4K</text>
<text x="33.9" y="114.9">300R</text>
<text x="55" y="114.5">4</text>
<text x="59.8" y="119.1">PC923</text>
<text x="69.2" y="114.5">5</text>
<text x="95" y="114.9">82R</text>
<text x="120.6" y="119.1">C13</text>
<text x="205.6" y="116.6">D20</text>
<text x="205.6" y="118.9">C3</text>
<text x="222" y="116.1">R80</text>
<text x="222" y="119.8">2.4K</text>
<text x="104.1" y="123.4">ZD5</text>
<text x="104.1" y="125.5">10V</text>
<text x="120.6" y="121.3">56u/16V</text>
<text x="233.8" y="121.3">D6</text>
<text x="233.8" y="123.6">BYV26E</text>
<text x="149.1" y="127.9">R56</text>
<text x="149.1" y="131.6">300R</text>
<text x="167.9" y="130.9">1</text>
<text x="170.3" y="128.5">PC8</text>
<text x="179.7" y="130.9">14</text>
<text x="159.2" y="133.2">R55</text>
<text x="159.2" y="135.6">5.1K</text>
<text x="167.9" y="133.2">2</text>
<text x="167.9" y="135.6">3</text>
<text x="167.9" y="137.9">4</text>
<text x="179.7" y="137.9">11</text>
<text x="179.7" y="135.6">12</text>
<text x="179.7" y="133.2">13</text>
<text x="207.9" y="137.3">R72</text>
<text x="43.3" y="139.5">R57</text>
<text x="43.3" y="143.4">510R</text>
<text x="54.8" y="139.1">PC10</text>
<text x="80.9" y="139.5">R95</text>
<text x="80.9" y="143.4">22K</text>
<text x="167.9" y="140.3">5</text>
<text x="167.9" y="142.6">6</text>
<text x="179.7" y="142.6">9</text>
<text x="179.7" y="140.3">10</text>
<text x="207.9" y="141">82R</text>
<text x="54.8" y="148.5">PC817</text>
<text x="91" y="145">R96</text>
<text x="91" y="147.3">2.4K</text>
<text x="113.8" y="144.7">C43</text>
<text x="113.8" y="147.1">CAP</text>
<text x="167.9" y="145">7</text>
<text x="167.9" y="149.7">PC929</text>
<text x="179.7" y="145">8</text>
<text x="187.5" y="147.3">R74</text>
<text x="187.5" y="149.7">10K</text>
<text x="213.3" y="147.3">R65</text>
<text x="213.3" y="149.7">5.1K</text>
<text x="102" y="152">Q17</text>
<text x="102" y="154.4">NPN</text>
<text x="158.2" y="150.9">PC9</text>
<text x="75.9" y="159.3">Q16</text>
<text x="75.9" y="161.6">NPN</text>
<text x="102" y="160.7">R97</text>
<text x="149.1" y="156.5">C22</text>
<text x="156" y="160.3">PC817</text>
<text x="173.3" y="156.7">R88</text>
<text x="173.3" y="159.1">510R</text>
<text x="182" y="161.2">C28</text>
<text x="194.5" y="156.7">R83</text>
<text x="194.5" y="159.1">51K</text>
<text x="219.4" y="156.7">C2</text>
<text x="232.1" y="156.7">R77</text>
<text x="232.1" y="159.1">2.4K</text>
<text x="102" y="164.4">82R</text>
<text x="140.4" y="163.8">R3</text>
<text x="140.4" y="166.1">5.1K</text>
<text x="158.5" y="163.1">R87</text>
<text x="158.5" y="166.8">3.9K</text>
<text x="205.6" y="163.5">D33</text>
<text x="205.6" y="165.9">C3</text>
<text x="222" y="163.1">R78</text>
<text x="222" y="166.8">2.4K</text>
<text x="102" y="170.8">Q18</text>
<text x="102" y="173.2">PNP</text>
<text x="107.4" y="168.5">R68</text>
<text x="107.4" y="170.8">5.1K</text>
<text x="233.8" y="168.2">D7</text>
<text x="233.8" y="170.6">BYV26E</text>
</g>
<text font-size="2.1" fill="#a1006a" x="64.2" y="155.5">V-</text>
</svg>
